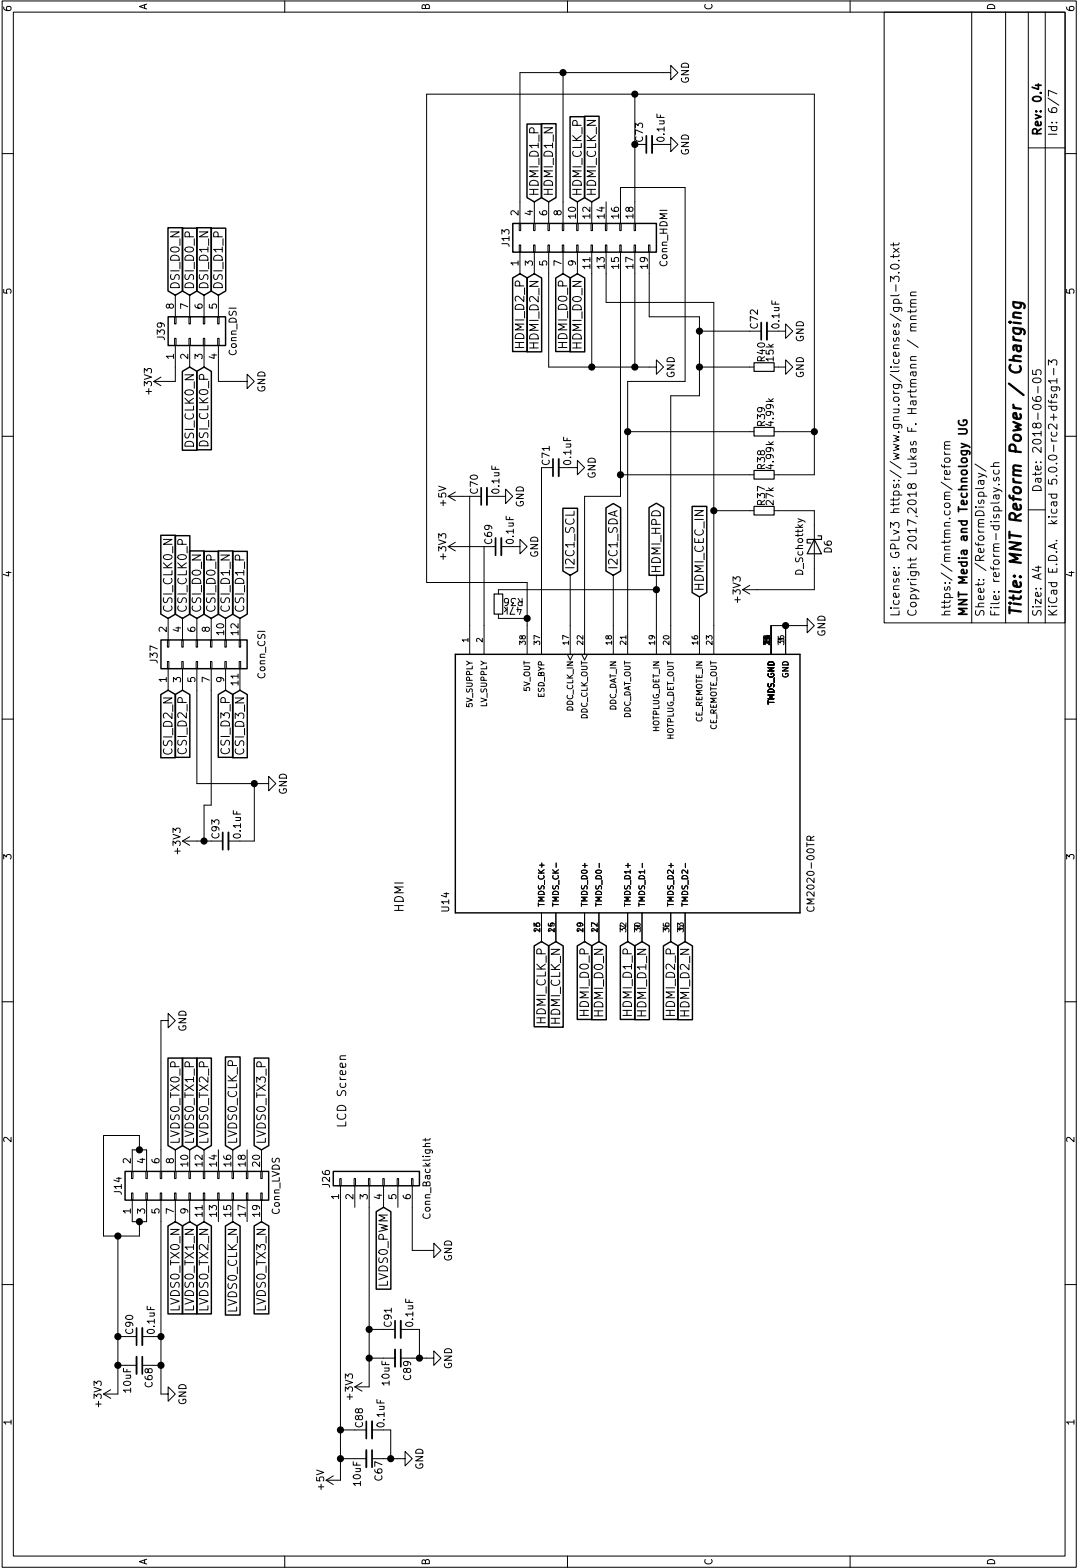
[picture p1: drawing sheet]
<svg xmlns="http://www.w3.org/2000/svg" width="190mm" height="277mm" viewBox="0 0 190 277" stroke-linecap="round" stroke-linejoin="round" font-family="sans-serif">
<g fill="none" stroke="#000" stroke-width=".18">
<path d="M.4 .2h190v277h-190zM2.4 2.1h186v273.1h-186zM50.4 .2v1.9M99.6 12.8v26.7M100.4 .2v1.9M112.3 16.7v22.8M118.6 12.8v1.3l1.3-1.3-1.3-1.2v1.2h-26.6v26.7M150.4 .2v1.9M156.4 2.1h32v108h-32zM171.9 2.1v108M177.9 2.1v108M181.9 2.1v108"/>
<path d="M184.9 2.1v108M185.4 17.3l1.9 1.3M186.9 16.6l-1.5-.6v1M.4 27.2h2M91.8 39.5h.3v1.3h-.3zM94.4 39.5h.2v1.3h-.2zM94.5 35.7v3.8M96.9 39.5h.3v1.3h-.3zM97.1 35.7v3.8M99.5 39.5h.2v1.3h-.2zM102 39.5h.3v1.3h-.3zM102.1 35.7v3.8"/>
<path d="M104.5 39.5h.3v1.3h-.3zM104.7 35.7v3.8M107.1 39.5h.2v1.3h-.2zM107.2 35.7v3.8M109.6 39.5h.3v1.3h-.3zM109.8 39.5v-6.3h11.4v34.3h-10.2v48.2M112.2 39.5h.2v1.3h-.2zM115.3 25.5h3.3v-1.2l1.3 1.2-1.3 1.3v-1.3M181.9 26.2h6.5M188.4 27.2h2M30.9 59.8h.2v1.3h-.2zM30.9 56h.2v1.3h-.2z"/>
<path d="M31 52.2v3.8M33.4 59.8h.3v1.3h-.3zM33.4 56h.3v1.3h-.3zM33.6 52.2v3.8M36 59.8h.2v1.3h-.2zM36 56h.2v1.3h-.2zM36.1 52.2v3.8M38.5 59.8h.3v1.3h-.3zM38.5 56h.3v1.3h-.3zM38.6 52.2v3.8M91.8 43.3h.3v1.3h-.3zM92 44.6v3.8"/>
<path d="M94.4 43.3h.2v1.3h-.2zM94.5 44.6v3.8M96.9 43.3h.3v1.3h-.3zM97.1 44.6v20.3h19v-1.3l1.3 1.3-1.3 1.3v-1.3M99.5 43.3h.2v1.3h-.2zM99.6 44.6v3.8M102 43.3h.3v1.3h-.3zM102.1 44.6v3.8M104.5 43.3h.3v1.3h-.3zM104.7 44.6v20.3M107.1 43.3h.2v1.3h-.2zM107.2 44.6v8.9h19.1v62.2"/>
<path d="M109.6 43.3h.3v1.3h-.3zM109.8 44.6v43.2h-6.4v27.9M112.2 43.3h.2v1.3h-.2zM112.3 44.6v20.3M114.7 43.3h.3v1.3h-.3zM114.8 44.6v11.4h8.9v14h-5.1v45.7M123.7 58.6h8.9M135.7 58.6h3.3v-1.3l1.2 1.3-1.2 1.2v-1.2M157.5 55.5l1.9 1.3M157.5 49.8v-.9l.6 .5 .1-.5h.7l.1 .2-.1 .7M157.6 46.9a1 1 0 0 1 1.4 .2 .8 .8 0 0 1-.6 .6 .8 .8 0 0 1-.8-.3zM158 54.4h1.4l.1 .2v.4"/>
<path d="M158 53.6h1.5M158 42.9v.6M158 45v.6M158 43.9l1 .7M158.1 54.4l-.1 .4 .3 .3 .6-.1 .1-.2v-.4M158.1 53.6l-.1-.4 .3-.3 .6 .1 .1 .2v.4M158.5 50.4v1.1M158.9 48.2h.1M158.9 46.1h.1M159 52.1l-.2 .2h-1.3M159 45l-.2 .4h-1.3M159 42.9l-.2 .4h-1.3"/>
<path d="M159 43.9l-1 .7M161.1 58.5h.9M161.1 56.5h.9M161.1 54.8v.6M161.1 54.3h.9M161.1 52.3h.9M162 57.8h-.7a.39 .39 0 0 0-.1 .7M162 57.2l-.9 .1v.3l.2 .2M162 55.9h-.9v.4l.1 .2M162 54.8l-.2 .3h-1.2M162 53.6h-.7a.39 .39 0 0 0-.1 .7M162 53h-.7a.34 .34 0 0 0-.3 .3 .34 .34 0 0 0 .3 .3"/>
<path d="M162 51.7h-.9v.4l.1 .2M.4 77.2h2M27.2 67.5l1.3 .7M28.5 66.7l-1.3 .8M31 61.1v6.4h-3.8M33.6 61.1v3.8M36.1 61.1v3.8M38.6 61.1v6.4h5.1v-1.3l1.3 1.3-1.3 1.2v-1.2M111 76.3h22.4M123.7 64.9h9.7M136.9 64.9h2.1v-1.3l1.2 1.3-1.2 1.3v-1.3M136.9 76.3h7.1"/>
<path d="M160.5 60.1l1.9 1.3M167.1 79.9v.3l.2 .1M167.1 79.4h.9M168 78.8h-.7a.39 .39 0 0 0-.1 .6M168 78.1h-.7a.34 .34 0 0 0-.3 .3 .34 .34 0 0 0 .3 .4M182.6 70.2a.62 .62 0 0 0 .7 .8l.7-.1 .1-.2-.1-.5-.5-.1-.2 .1-.1 .5 .3 .3M182.6 65.5v.7l.8 .1-.2-.2 .1-.6 .2-.1 .5 .1 .1 .2-.1 .6M182.7 67a1 1 0 0 1 1.4 .2 .82 .82 0 0 1-1.4 .3zM183.6 68.3v1.2M185.4 70.8l.3 .3h1.2M185.4 64.6v-1l.6 .5 .2-.4h.6l.1 .2-.1 .7M185.4 71.8h1.5"/>
<path d="M186 68.4h1.2l.2 .3v.4M186 70.8v.5M186 71.8v.5l.2 .3 .6-.1 .1-.2v-.5M186 69.8a.37 .37 0 0 0 .2 .5h.2l.1-.5 .2-.1 .2 .2v.4M186 68.4v.4l.2 .3 .7-.1v-.6M186.4 65.1v1.2M186.9 67.3h-1.5l.5 .5M186.9 66.9v.9M188.4 77.2h2M79.3 87.8h3.8v27.9M79.3 96.7h6.3v19M79.3 87.8l1.2 .7"/>
<path d="M79.3 96.7l1.2 .7M80.5 87l-1.2 .8M80.5 95.9l-1.2 .8M86.1 87.8h3.3v-1.3l1.3 1.3-1.3 1.2v-1.2M88.7 96.7h3.3v-1.3l1.2 1.3-1.2 1.2v-1.2M95.8 82.7v33M98.8 82.7h3.3v-1.3l1.3 1.3-1.3 1.3v-1.3M109.8 84h23.6M126.3 90.3h7.1M136.9 84h7.1v-67.3h-68.5v86.3h17.7v12.7M136.9 90.3h7.1v14h-12.7M141.1 91.7l1.2 .5 .1 .1"/>
<path d="M166.5 82.2l.1 .3h.2h1.2M167.1 84.3l.1 .4h.1M167.1 84.7h.9M167.1 82.2v.6M167.1 80.3h.9M167.2 81h.7l.1 .3-.1 .4h-.7l-.1-.2zM168 83.2v.5l-.2 .2-.7-.1v-.6h.3l.2 .7M172.5 82.1l1.9 1.2M173 83.7l1.4 .5 .1 .2M173.4 85l.1 .5a.29 .29 0 0 0 .3 .2 .29 .29 0 0 0 .2-.2v-.5M174 86.2l-.2 .2h-1.3M174 85l-.9 .1v.5"/>
<path d="M174 84l-1 .4M175.2 82.5h1.5M175.7 86.2l1.4 .6 .1 .2M175.8 84.5a.37 .37 0 0 0 .1 .6l.3-.1 .1-.5 .2-.1 .2 .2v.5M175.8 83.1l-.1 .5 .3 .2h.6l.1-.2v-.5M176.6 85.7h.1M176.7 81.8h-.8a.39 .39 0 0 0 0 .7M176.7 86.6l-1 .4M181.9 90.2h3M29.6 117h.3v1.3h-.3zM29.6 113.2h.3v1.2h-.3zM29.7 109.4v3.8"/>
<path d="M29.7 118.3v3.8M32.2 117h.2v1.3h-.2zM32.2 113.2h.2v1.2h-.2zM32.3 109.4v3.8M32.3 118.3v3.8M34.7 117h.2v1.3h-.2zM34.7 113.2h.2v1.2h-.2zM34.8 118.3v20.3h12.7v-1.3l1.3 1.3-1.3 1.2v-1.2M34.8 109.4v3.8M37.2 117h.3v1.3h-.3zM37.2 113.2h.3v1.2h-.3zM37.4 118.3v24.1h-1.3v6.3"/>
<path d="M37.4 109.4v3.8M39.8 117h.2v1.3h-.2zM39.8 113.2h.2v1.2h-.2zM39.9 109.4v3.8M39.9 118.3v3.8M42.3 117h.3v1.3h-.3zM42.3 113.2h.3v1.2h-.3zM42.4 109.4v3.8M42.4 118.3v3.8M88.2 108.6v.8h5M100.4 115.7l.5 1 .5-1M100.9 101.7v14"/>
<path d="M102.9 115.7l.5 1 .5-1M108.5 101.7v14M116.1 101.7v14M116.1 104.3h-27.9v.7M123.7 105.6v10.1M131.3 104.3l1.3 .7M132.6 103.5l-1.3 .8M137.6 114v-.6l.4 .3 .2-.3h.4l.1 .2-.1 .4M139 110.6v5.1M142.8 110.6v1.3l1.2-1.3-1.2-1.2v1.2h-6.4v5.1M183.2 100.3h.9M183.7 100.1v.9l-1.1-.3"/>
<path d="M.4 127.2h2M45 138.6v10.1h-4.6M188.4 127.2h2M32.3 148.7l1.3 .8M32.3 148.7h5.1M33.6 148l-1.3 .7M98.4 152.6v.8M106 152.7v.7M113.6 152.7v.7M121.2 152.7v.7M143.4 148.6l-.1-.6-.5-.1-.1 .2v.5h1.3M144 147.9l-.6 .4"/>
<path d="M.4 177.2h2M95.8 161.4v5.1M98.3 161.4v5.1M103.4 161.4v5.1M105.9 161.4v5.1M109.7 164.8v-.6l.4 .3 .2-.3h.3l.1 .2-.1 .4M111 161.4v5.1M112.2 164.8v-.6l.4 .3 .2-.3h.4l.1 .2-.1 .4M113.6 161.4v5.1M118.6 161.4v5.1M119.9 164.8v-.6l.3 .3 .2-.3h.4l.1 .2-.1 .4M121.2 161.4v5.1"/>
<path d="M142.8 160.4a.51 .51 0 0 0 0 .6 .51 .51 0 0 0 .7 .2 .46 .46 0 0 0 .4-.3 .46 .46 0 0 0 0-.5M188.4 177.2h2M29.7 180.5v1.3l1.3-1.3-1.3-1.3v1.3h-1.2v26.7M60.1 187.3h1.1M61.2 186.7l-1 .1-.1 .3 .2 .2M20.9 218.6v27.9h-2.6M23.3 211h.2v1.2h-.2zM23.3 207.2h.2v1.2h-.2zM23.4 207.2v-3.9h2.5v3.9M23.4 212.2v3.8h2.5v-3.8M24.7 203.3v-2.5h-6.4v17.8h6.4v-2.6M25.8 211h.3v1.2h-.3z"/>
<path d="M25.8 207.2h.3v1.2h-.3zM28.3 211h.3v1.2h-.3zM28.3 207.2h.3v1.2h-.3zM28.5 212.2v34.3h1.2v-1.2l1.3 1.2-1.3 1.3v-1.3M30.9 211h.2v1.2h-.2zM30.9 207.2h.2v1.2h-.2zM31 203.3v3.9M31 212.2v3.8M33.4 211h.3v1.2h-.3zM33.4 207.2h.3v1.2h-.3zM33.6 203.3v3.9M33.6 212.2v3.8"/>
<path d="M36 211h.2v1.2h-.2zM36 207.2h.2v1.2h-.2zM36.1 203.3v3.9M36.1 212.2v3.8M38.5 211h.3v1.2h-.3zM38.5 207.2h.3v1.2h-.3zM38.6 203.3v3.9M38.6 212.2v3.8M41 211h.3v1.2h-.3zM41 207.2h.3v1.2h-.3zM41.2 203.3v3.9M41.2 212.2v3.8"/>
<path d="M43.6 211h.2v1.2h-.2zM43.6 207.2h.2v1.2h-.2zM43.7 203.3v3.9M43.7 212.2v3.8M46.1 211h.3v1.2h-.3zM46.1 207.2h.3v1.2h-.3zM46.3 203.3v3.9M46.3 212.2v3.8M60.1 208.4h.2v1.3h-.2zM60.2 209.7v52.1h-2.5M62.6 208.4h.3v1.3h-.3zM62.8 209.7v3.8"/>
<path d="M65.2 208.4h.2v1.3h-.2zM65.3 209.7v35.6h-2.5M67.7 208.4h.3v1.3h-.3zM67.8 209.7v3.8M70.3 208.4h.2v1.3h-.2zM70.4 209.7v3.8M72.8 208.4h.2v1.3h-.2zM72.9 209.7v11.4h3.8v-1.2l1.3 1.2-1.3 1.3v-1.3M75.2 201.3v.5M76.1 201.3l-.2 .3h-1.1M.4 227.2h2M20.9 236.4h1.2"/>
<path d="M25.2 236.4h3.3M65.3 235.1h2.5M70.9 235.1h3.3v5.1M188.4 227.2h2M18.3 246.5l1.3 .8M19.6 245.8l-1.3 .7M20.9 241.4h3.3M25.2 241.4h3.3M60.2 258h4.6M60.2 252.9h2.6M62.8 245.3l1.2 .7M64 244.5l-1.2 .8"/>
<path d="M65.3 240.2h4.6M65.8 258h5.9v-1.3l1.2 1.3-1.2 1.2v-1.2M65.8 252.9h3.3v5.1M70.9 240.2h5.8v-1.3l1.3 1.3-1.3 1.2v-1.2M50.4 275.2v2M57.7 261.8l1.3 .7M59 261l-1.3 .8M100.4 275.2v2M150.4 275.2v2"/>
</g>
<g fill="none" stroke="#000" stroke-width=".3">
<path d="M183.2 15.1h.9M183.7 14.8v1l-1.1-.4M114.3 24v3.1M134.6 57v3.1M169.5 75.9h1.3l.2 .2v.3l-.2 .3h-1.3M169.6 74.4a.73 .73 0 0 0 .5 .9 .73 .73 0 0 0 .9-.6l-.1-.4h-.5v.3M85.1 86.2v3.1M87.7 95.1v3.1M97.8 81.2v3M39.4 147.2v3.1M24.2 234.8v3.1M25.2 239.9v3.1"/>
<path d="M69.9 233.6v3M70.9 238.6v3.1M64.8 251.3v3.1M65.8 256.4v3.1"/>
</g>
<path d="M178.6 57h.2l-.1-.1-.1 .1h.2M179.2 59.5a.54 .54 0 0 0 .4 .6M179.2 58l1.7 .2a.62 .62 0 0 1 .2 .9M179.2 53.4l1.7 .2a.6 .6 0 0 1 .2 .9M179.2 57l1.4 .2M179.2 56.1l1.4 .1M179.3 58a.68 .68 0 0 0 .3 1h.8l.2-.3-.1-.5M179.3 53.4a.68 .68 0 0 0 .3 1h.8l.2-.3-.1-.5M180.6 55.4l-1.3-.1a.6 .6 0 0 0 .1 .8M179.2 60.1l1.4 .2" fill="none" stroke="#000" stroke-width=".41"/>
<g fill="none" stroke="#000" stroke-width=".25">
<path d="M90.7 39.5h25.4v5.1h-25.4zM93.2 21.9h2.6v13l-1.3 .8-1.3-.8zM95.8 21.9h2.5v13l-1.2 .8-1.3-.8zM100.8 20.6h2.6v14.3l-1.3 .8-1.3-.8zM103.4 20.6h2.6v14.3l-1.3 .8-1.3-.8zM29.7 40.3h2.6v11.1l-1.3 .8-1.3-.8zM29.7 56h10.2v5.1h-10.2zM32.3 40.3h2.5v11.1l-1.2 .8-1.3-.8zM34.8 40.3h2.6v11.1l-1.3 .8-1.3-.8zM37.3 40.3h2.6v11.1l-1.3 .8-1.3-.8zM90.7 49.2l1.3-.8 1.3 .8v13h-2.6zM93.2 49.2l1.3-.8 1.3 .8v13h-2.6z"/>
<path d="M98.3 49.2l1.3-.8 1.3 .8v13h-2.6zM100.8 49.2l1.3-.8 1.3 .8v13h-2.6zM32.3 65.7l1.3-.8 1.2 .8v13.9h-2.5zM34.8 65.7l1.3-.8 1.3 .8v13.8h-2.6zM28.4 94.7h2.6v13.9l-1.3 .8-1.3-.8zM31 94.7h2.6v13.9l-1.3 .8-1.3-.8zM33.5 97.4h2.6v11.2l-1.3 .8-1.3-.8zM36.1 97.5h2.6v11.1l-1.3 .8-1.3-.8zM38.6 97.4h2.6v11.2l-1.3 .8-1.3-.8zM41.1 97.5h2.6v11.1l-1.3 .8-1.3-.8zM99.6 89.9h2.6v11.1l-1.3 .7-1.3-.7zM107.2 89.8l1.3-.8 1.3 .8v11.2l-1.3 .7-1.3-.7z"/>
<path d="M114.8 89.8l1.3-.8 1.3 .8v11.9h-2.6zM122.4 89.5h2.6v15.3l-1.3 .8-1.3-.8zM28.5 113.2h15.2v5.1h-15.2zM80.5 115.7h61v45.7h-61zM28.4 122.8l1.3-.7 1.3 .7v11.2h-2.6zM31 122.8l1.3-.7 1.3 .7v11.1h-2.6zM38.6 122.8l1.3-.7 1.3 .7v11.1h-2.6zM41.1 122.8l1.3-.7 1.3 .7v11.2h-2.6zM94.5 167.3l1.3-.8 1.3 .8v14.3h-2.6zM97 167.3l1.3-.8 1.3 .8v14.3h-2.6zM102.1 167.3l1.3-.8 1.3 .8v13h-2.6zM104.6 167.3l1.3-.8 1.3 .8v13h-2.6z"/>
<path d="M109.7 167.3l1.3-.8 1.3 .8v13h-2.6zM112.3 167.3l1.3-.8 1.3 .8v13h-2.6zM117.3 167.3l1.3-.8 1.3 .8v13h-2.6zM119.9 167.3l1.3-.8 1.3 .8v13h-2.6zM29.7 187.1h2.6v15.5l-1.3 .7-1.3-.7zM32.3 187.1h2.5v15.5l-1.2 .7-1.3-.7zM34.8 187.1h2.6v15.5l-1.3 .7-1.3-.7zM39.9 186.9h2.6v15.7l-1.3 .7-1.3-.7zM45 187.1h2.5v15.5l-1.2 .7-1.3-.7zM22.1 207.2h25.4v5h-25.4zM29.7 216.8l1.3-.8 1.3 .8v15.5h-2.6zM32.3 216.8l1.3-.8 1.2 .8v15.5h-2.5z"/>
<path d="M34.8 216.8l1.3-.8 1.3 .8v15.5h-2.6zM39.9 216.8l1.3-.8 1.3 .8v15.8h-2.6zM45 216.8l1.3-.8 1.2 .8v15.5h-2.5zM59 207.2h15.2v2.5h-15.2zM66.5 214.3l1.3-.8 1.3 .8v13.7h-2.6z"/>
</g>
<path d="M115.3 24v3.1M135.7 57v3.1M86.1 86.2v3.1M88.7 95.1v3.1M98.8 81.2v3M40.4 147.2v3.1M24.2 239.9v3.1M25.2 234.8v3.1M69.9 238.6v3.1M70.9 233.6v3M64.8 256.4v3.1M65.8 251.3v3.1" fill="none" stroke="#000" stroke-width=".33"/>
<g fill="#000" stroke="#000" stroke-width=".25">
<circle cx="99.6" cy="12.8" r=".51"/>
<circle cx="112.3" cy="16.7" r=".51"/>
<circle cx="112.3" cy="25.5" r=".51"/>
<circle cx="123.7" cy="58.6" r=".51"/>
<circle cx="104.7" cy="64.9" r=".51"/>
<circle cx="111" cy="76.3" r=".51"/>
<circle cx="112.3" cy="64.9" r=".51"/>
<circle cx="123.7" cy="64.9" r=".51"/>
<circle cx="144" cy="76.3" r=".51"/>
<circle cx="109.8" cy="84" r=".51"/>
<circle cx="126.3" cy="90.3" r=".51"/>
<circle cx="93.2" cy="109.4" r=".51"/>
<circle cx="116.1" cy="104.3" r=".51"/>
<circle cx="139" cy="110.6" r=".51"/>
<circle cx="45" cy="138.6" r=".51"/>
<circle cx="36.1" cy="148.7" r=".51"/>
<circle cx="20.9" cy="218.6" r=".51"/>
<circle cx="24.7" cy="203.3" r=".51"/>
<circle cx="24.7" cy="216" r=".51"/>
<circle cx="20.9" cy="236.4" r=".51"/>
<circle cx="28.5" cy="236.4" r=".51"/>
<circle cx="65.3" cy="235.1" r=".51"/>
<circle cx="20.9" cy="241.4" r=".51"/>
<circle cx="28.5" cy="241.4" r=".51"/>
<circle cx="60.2" cy="252.9" r=".51"/>
<circle cx="60.2" cy="258" r=".51"/>
<circle cx="65.3" cy="240.2" r=".51"/>
<circle cx="69.1" cy="258" r=".51"/>
<circle cx="74.2" cy="240.2" r=".51"/>
</g>
<path d="M133.4 64.1h3.5v1.6h-3.5zM133.4 75.6h3.5v1.5h-3.5zM133.4 83.2h3.5v1.5h-3.5zM133.4 89.5h3.5v1.6h-3.5zM144 95.4l1.3 2.5h-2.5zM144.7 94.8h.6v.6h-2.5v.6h.6M87.4 105h1.5v3.6h-1.5z" fill="none" stroke="#000" stroke-width=".2"/>
<text font-size="2.8" x="180.7" y="109.2" transform="rotate(-90 180.7 109.2)">Title: MNT Reform Power / Charging</text>
<g font-size="2.1">
<text x="184.2" y="24.2" transform="rotate(-90 184.2 24.2)">Rev: 0.4</text>
<text x="187" y="24.2" transform="rotate(-90 187 24.2)">Id: 6/7</text>
<text x="95.3" y="34.8" transform="rotate(-90 95.3 34.8)">HDMI_D1_P</text>
<text x="97.8" y="34.8" transform="rotate(-90 97.8 34.8)">HDMI_D1_N</text>
<text x="102.9" y="34.8" transform="rotate(-90 102.9 34.8)">HDMI_CLK_P</text>
<text x="105.4" y="34.8" transform="rotate(-90 105.4 34.8)">HDMI_CLK_N</text>
<text x="31.8" y="51.3" transform="rotate(-90 31.8 51.3)">DSI_D0_N</text>
<text x="34.3" y="51.3" transform="rotate(-90 34.3 51.3)">DSI_D0_P</text>
<text x="36.9" y="51.3" transform="rotate(-90 36.9 51.3)">DSI_D1_N</text>
<text x="39.4" y="51.3" transform="rotate(-90 39.4 51.3)">DSI_D1_P</text>
<text x="92.7" y="61.2" transform="rotate(-90 92.7 61.2)">HDMI_D2_P</text>
<text x="95.3" y="61.4" transform="rotate(-90 95.3 61.4)">HDMI_D2_N</text>
<text x="100.4" y="61.2" transform="rotate(-90 100.4 61.2)">HDMI_D0_P</text>
<text x="102.9" y="61.4" transform="rotate(-90 102.9 61.4)">HDMI_D0_N</text>
<text x="34.3" y="78.8" transform="rotate(-90 34.3 78.8)">DSI_CLK0_N</text>
<text x="36.9" y="78.7" transform="rotate(-90 36.9 78.7)">DSI_CLK0_P</text>
<text x="184.2" y="87.2" transform="rotate(-90 184.2 87.2)">Date: 2018-06-05</text>
<text x="101.6" y="100.8" transform="rotate(-90 101.6 100.8)">I2C1_SCL</text>
<text x="109.2" y="100.8" transform="rotate(-90 109.2 100.8)">I2C1_SDA</text>
<text x="116.9" y="101.5" transform="rotate(-90 116.9 101.5)">HDMI_HPD</text>
<text x="124.5" y="104.6" transform="rotate(-90 124.5 104.6)">HDMI_CEC_IN</text>
<text x="30.5" y="108.4" transform="rotate(-90 30.5 108.4)">CSI_CLK0_N</text>
<text x="33" y="108.4" transform="rotate(-90 33 108.4)">CSI_CLK0_P</text>
<text x="35.6" y="108.4" transform="rotate(-90 35.6 108.4)">CSI_D0_N</text>
<text x="38.1" y="108.4" transform="rotate(-90 38.1 108.4)">CSI_D0_P</text>
<text x="40.7" y="108.4" transform="rotate(-90 40.7 108.4)">CSI_D1_N</text>
<text x="43.2" y="108.4" transform="rotate(-90 43.2 108.4)">CSI_D1_P</text>
<text x="159.1" y="109.2" transform="rotate(-90 159.1 109.2)">License: GPLv3 https://www.gnu.org/licenses/gpl-3.0.txt</text>
<text x="162.1" y="109.2" transform="rotate(-90 162.1 109.2)">Copyright 2017,2018 Lukas F. Hartmann / mntmn</text>
<text x="168.1" y="109.2" transform="rotate(-90 168.1 109.2)">https://mntmn.com/reform</text>
<text x="171.1" y="109.2" transform="rotate(-90 171.1 109.2)">MNT Media and Technology UG</text>
<text x="174.1" y="109.2" transform="rotate(-90 174.1 109.2)">Sheet: /ReformDisplay/</text>
<text x="176.8" y="109.2" transform="rotate(-90 176.8 109.2)">File: reform-display.sch</text>
<text x="184.2" y="109.2" transform="rotate(-90 184.2 109.2)">Size: A4</text>
<text x="187" y="109.2" transform="rotate(-90 187 109.2)">KiCad E.D.A. kicad 5.0.0-rc2+dfsg1-3</text>
<text x="30.5" y="133.1" transform="rotate(-90 30.5 133.1)">CSI_D2_N</text>
<text x="33" y="133" transform="rotate(-90 33 133)">CSI_D2_P</text>
<text x="40.7" y="133" transform="rotate(-90 40.7 133)">CSI_D3_P</text>
<text x="43.2" y="133.1" transform="rotate(-90 43.2 133.1)">CSI_D3_N</text>
<text x="71.4" y="161.4" transform="rotate(-90 71.4 161.4)">HDMI</text>
<text x="104.2" y="179.3" transform="rotate(-90 104.2 179.3)">HDMI_D0_P</text>
<text x="106.7" y="179.5" transform="rotate(-90 106.7 179.5)">HDMI_D0_N</text>
<text x="111.8" y="179.3" transform="rotate(-90 111.8 179.3)">HDMI_D1_P</text>
<text x="114.3" y="179.5" transform="rotate(-90 114.3 179.5)">HDMI_D1_N</text>
<text x="119.4" y="179.3" transform="rotate(-90 119.4 179.3)">HDMI_D2_P</text>
<text x="121.9" y="179.5" transform="rotate(-90 121.9 179.5)">HDMI_D2_N</text>
<text x="96.5" y="181" transform="rotate(-90 96.5 181)">HDMI_CLK_P</text>
<text x="99.1" y="181.1" transform="rotate(-90 99.1 181.1)">HDMI_CLK_N</text>
<text x="31.8" y="202.4" transform="rotate(-90 31.8 202.4)">LVDS0_TX0_P</text>
<text x="34.3" y="202.4" transform="rotate(-90 34.3 202.4)">LVDS0_TX1_P</text>
<text x="36.9" y="202.4" transform="rotate(-90 36.9 202.4)">LVDS0_TX2_P</text>
<text x="41.9" y="202.4" transform="rotate(-90 41.9 202.4)">LVDS0_CLK_P</text>
<text x="47" y="202.4" transform="rotate(-90 47 202.4)">LVDS0_TX3_P</text>
<text x="61.2" y="199.5" transform="rotate(-90 61.2 199.5)">LCD Screen</text>
<text x="68.6" y="227.6" transform="rotate(-90 68.6 227.6)">LVDS0_PWM</text>
<text x="31.8" y="231.6" transform="rotate(-90 31.8 231.6)">LVDS0_TX0_N</text>
<text x="34.3" y="231.6" transform="rotate(-90 34.3 231.6)">LVDS0_TX1_N</text>
<text x="36.9" y="231.6" transform="rotate(-90 36.9 231.6)">LVDS0_TX2_N</text>
<text x="41.9" y="232" transform="rotate(-90 41.9 232)">LVDS0_CLK_N</text>
<text x="47" y="231.6" transform="rotate(-90 47 231.6)">LVDS0_TX3_N</text>
</g>
<g font-size="1.8">
<text x="2" y="2.2" transform="rotate(-90 2 2.2)">6</text>
<text x="26" y="1.8" transform="rotate(-90 26 1.8)">A</text>
<text x="76" y="1.8" transform="rotate(-90 76 1.8)">B</text>
<text x="126" y="1.8" transform="rotate(-90 126 1.8)">C</text>
<text x="176" y="1.8" transform="rotate(-90 176 1.8)">D</text>
<text x="190" y="2.2" transform="rotate(-90 190 2.2)">6</text>
<text x="121.9" y="14.8" transform="rotate(-90 121.9 14.8)">GND</text>
<text x="113.7" y="25" transform="rotate(-90 113.7 25)">C73</text>
<text x="117.5" y="24.9" transform="rotate(-90 117.5 24.9)">0.1uF</text>
<text x="121.9" y="27.5" transform="rotate(-90 121.9 27.5)">GND</text>
<text x="91.7" y="38.1" transform="rotate(-90 91.7 38.1)">2</text>
<text x="94.3" y="38.1" transform="rotate(-90 94.3 38.1)">4</text>
<text x="96.8" y="38.1" transform="rotate(-90 96.8 38.1)">6</text>
<text x="99.3" y="38.1" transform="rotate(-90 99.3 38.1)">8</text>
<text x="101.9" y="38.6" transform="rotate(-90 101.9 38.6)">10</text>
<text x="104.4" y="38.6" transform="rotate(-90 104.4 38.6)">12</text>
<text x="107" y="38.6" transform="rotate(-90 107 38.6)">14</text>
<text x="109.5" y="38.6" transform="rotate(-90 109.5 38.6)">16</text>
<text x="112" y="38.6" transform="rotate(-90 112 38.6)">18</text>
<text x="90.1" y="43.5" transform="rotate(-90 90.1 43.5)">J13</text>
<text x="91.7" y="47" transform="rotate(-90 91.7 47)">1</text>
<text x="94.3" y="47" transform="rotate(-90 94.3 47)">3</text>
<text x="96.8" y="47" transform="rotate(-90 96.8 47)">5</text>
<text x="99.3" y="47" transform="rotate(-90 99.3 47)">7</text>
<text x="101.9" y="47" transform="rotate(-90 101.9 47)">9</text>
<text x="104.4" y="47.5" transform="rotate(-90 104.4 47.5)">11</text>
<text x="107" y="47.5" transform="rotate(-90 107 47.5)">13</text>
<text x="109.5" y="47.5" transform="rotate(-90 109.5 47.5)">15</text>
<text x="112" y="47.5" transform="rotate(-90 112 47.5)">17</text>
<text x="114.6" y="47.5" transform="rotate(-90 114.6 47.5)">19</text>
<text x="118.1" y="47.1" transform="rotate(-90 118.1 47.1)">Conn_HDMI</text>
<text x="2" y="52.2" transform="rotate(-90 2 52.2)">5</text>
<text x="190" y="52.2" transform="rotate(-90 190 52.2)">5</text>
<text x="30.8" y="54.6" transform="rotate(-90 30.8 54.6)">8</text>
<text x="33.3" y="54.6" transform="rotate(-90 33.3 54.6)">7</text>
<text x="35.8" y="54.6" transform="rotate(-90 35.8 54.6)">6</text>
<text x="38.4" y="54.6" transform="rotate(-90 38.4 54.6)">5</text>
<text x="134.1" y="58" transform="rotate(-90 134.1 58)">C72</text>
<text x="137.9" y="57.9" transform="rotate(-90 137.9 57.9)">0.1uF</text>
<text x="29.2" y="60" transform="rotate(-90 29.2 60)">J39</text>
<text x="30.8" y="63.5" transform="rotate(-90 30.8 63.5)">1</text>
<text x="33.3" y="63.5" transform="rotate(-90 33.3 63.5)">2</text>
<text x="35.8" y="63.5" transform="rotate(-90 35.8 63.5)">3</text>
<text x="38.4" y="63.5" transform="rotate(-90 38.4 63.5)">4</text>
<text x="41.9" y="62.8" transform="rotate(-90 41.9 62.8)">Conn_DSI</text>
<text x="135.3" y="63.9" transform="rotate(-90 135.3 63.9)">R40</text>
<text x="136.9" y="63.8" transform="rotate(-90 136.9 63.8)">15k</text>
<text x="142.2" y="60.5" transform="rotate(-90 142.2 60.5)">GND</text>
<text x="26.9" y="69.5" transform="rotate(-90 26.9 69.5)">+3V3</text>
<text x="46.9" y="69.4" transform="rotate(-90 46.9 69.4)">GND</text>
<text x="119.3" y="66.9" transform="rotate(-90 119.3 66.9)">GND</text>
<text x="142.2" y="66.9" transform="rotate(-90 142.2 66.9)">GND</text>
<text x="135.3" y="75.3" transform="rotate(-90 135.3 75.3)">R39</text>
<text x="136.9" y="75.1" transform="rotate(-90 136.9 75.1)">4.99k</text>
<text x="97.2" y="82.2" transform="rotate(-90 97.2 82.2)">C71</text>
<text x="101" y="82.1" transform="rotate(-90 101 82.1)">0.1uF</text>
<text x="135.3" y="82.9" transform="rotate(-90 135.3 82.9)">R38</text>
<text x="136.9" y="82.7" transform="rotate(-90 136.9 82.7)">4.99k</text>
<text x="78.9" y="89.4" transform="rotate(-90 78.9 89.4)">+5V</text>
<text x="84.5" y="87.2" transform="rotate(-90 84.5 87.2)">C70</text>
<text x="88.3" y="87.1" transform="rotate(-90 88.3 87.1)">0.1uF</text>
<text x="92.7" y="89.7" transform="rotate(-90 92.7 89.7)">GND</text>
<text x="105.4" y="84.6" transform="rotate(-90 105.4 84.6)">GND</text>
<text x="135.3" y="89.3" transform="rotate(-90 135.3 89.3)">R37</text>
<text x="136.9" y="89.2" transform="rotate(-90 136.9 89.2)">27k</text>
<text x="78.9" y="98.7" transform="rotate(-90 78.9 98.7)">+3V3</text>
<text x="87.1" y="96.1" transform="rotate(-90 87.1 96.1)">C69</text>
<text x="90.9" y="96" transform="rotate(-90 90.9 96)">0.1uF</text>
<text x="95.2" y="98.6" transform="rotate(-90 95.2 98.6)">GND</text>
<text x="142.1" y="101.5" transform="rotate(-90 142.1 101.5)">D_Schottky</text>
<text x="147.1" y="97.8" transform="rotate(-90 147.1 97.8)">D6</text>
<text x="2" y="102.2" transform="rotate(-90 2 102.2)">4</text>
<text x="92.2" y="107.3" transform="rotate(-180 92.2 107.3)">47k</text>
<text x="92.5" y="105.8" transform="rotate(-180 92.5 105.8)">R36</text>
<text x="131" y="106.4" transform="rotate(-90 131 106.4)">+3V3</text>
<text x="190" y="102.2" transform="rotate(-90 190 102.2)">4</text>
<text x="29.5" y="111.7" transform="rotate(-90 29.5 111.7)">2</text>
<text x="32" y="111.7" transform="rotate(-90 32 111.7)">4</text>
<text x="34.6" y="111.7" transform="rotate(-90 34.6 111.7)">6</text>
<text x="37.1" y="111.7" transform="rotate(-90 37.1 111.7)">8</text>
<text x="39.6" y="112.2" transform="rotate(-90 39.6 112.2)">10</text>
<text x="42.2" y="112.2" transform="rotate(-90 42.2 112.2)">12</text>
<text x="146" y="112.6" transform="rotate(-90 146 112.6)">GND</text>
<text x="27.9" y="117.2" transform="rotate(-90 27.9 117.2)">J37</text>
<text x="46.9" y="119.9" transform="rotate(-90 46.9 119.9)">Conn_CSI</text>
<text x="29.5" y="120.6" transform="rotate(-90 29.5 120.6)">1</text>
<text x="32" y="120.6" transform="rotate(-90 32 120.6)">3</text>
<text x="34.6" y="120.6" transform="rotate(-90 34.6 120.6)">5</text>
<text x="37.1" y="120.6" transform="rotate(-90 37.1 120.6)">7</text>
<text x="39.6" y="120.6" transform="rotate(-90 39.6 120.6)">9</text>
<text x="42.2" y="121.1" transform="rotate(-90 42.2 121.1)">11</text>
<text x="50.7" y="140.5" transform="rotate(-90 50.7 140.5)">GND</text>
<text x="38.8" y="148.2" transform="rotate(-90 38.8 148.2)">C93</text>
<text x="42.6" y="148.1" transform="rotate(-90 42.6 148.1)">0.1uF</text>
<text x="2" y="152.2" transform="rotate(-90 2 152.2)">3</text>
<text x="32" y="150.8" transform="rotate(-90 32 150.8)">+3V3</text>
<text x="190" y="152.2" transform="rotate(-90 190 152.2)">3</text>
<text x="79.4" y="161.2" transform="rotate(-90 79.4 161.2)">U14</text>
<text x="144.1" y="160.3" transform="rotate(-90 144.1 160.3)">CM2020-00TR</text>
<text x="33" y="182.4" transform="rotate(-90 33 182.4)">GND</text>
<text x="2" y="202.2" transform="rotate(-90 2 202.2)">2</text>
<text x="190" y="202.2" transform="rotate(-90 190 202.2)">2</text>
<text x="23.1" y="205.7" transform="rotate(-90 23.1 205.7)">2</text>
<text x="25.7" y="205.7" transform="rotate(-90 25.7 205.7)">4</text>
<text x="28.2" y="205.7" transform="rotate(-90 28.2 205.7)">6</text>
<text x="30.8" y="205.7" transform="rotate(-90 30.8 205.7)">8</text>
<text x="33.3" y="206.2" transform="rotate(-90 33.3 206.2)">10</text>
<text x="35.8" y="206.2" transform="rotate(-90 35.8 206.2)">12</text>
<text x="38.4" y="206.2" transform="rotate(-90 38.4 206.2)">14</text>
<text x="40.9" y="206.2" transform="rotate(-90 40.9 206.2)">16</text>
<text x="43.5" y="206.2" transform="rotate(-90 43.5 206.2)">18</text>
<text x="46" y="206.2" transform="rotate(-90 46 206.2)">20</text>
<text x="58.4" y="209.9" transform="rotate(-90 58.4 209.9)">J26</text>
<text x="21.5" y="211.2" transform="rotate(-90 21.5 211.2)">J14</text>
<text x="23.1" y="214.6" transform="rotate(-90 23.1 214.6)">1</text>
<text x="25.7" y="214.6" transform="rotate(-90 25.7 214.6)">3</text>
<text x="28.2" y="214.6" transform="rotate(-90 28.2 214.6)">5</text>
<text x="30.8" y="214.6" transform="rotate(-90 30.8 214.6)">7</text>
<text x="33.3" y="214.6" transform="rotate(-90 33.3 214.6)">9</text>
<text x="35.8" y="215.1" transform="rotate(-90 35.8 215.1)">11</text>
<text x="38.4" y="215.1" transform="rotate(-90 38.4 215.1)">13</text>
<text x="40.9" y="215.1" transform="rotate(-90 40.9 215.1)">15</text>
<text x="43.5" y="215.1" transform="rotate(-90 43.5 215.1)">17</text>
<text x="46" y="215.1" transform="rotate(-90 46 215.1)">19</text>
<text x="49.5" y="214.8" transform="rotate(-90 49.5 214.8)">Conn_LVDS</text>
<text x="60" y="212.1" transform="rotate(-90 60 212.1)">1</text>
<text x="62.5" y="212.1" transform="rotate(-90 62.5 212.1)">2</text>
<text x="65" y="212.1" transform="rotate(-90 65 212.1)">3</text>
<text x="67.6" y="212.1" transform="rotate(-90 67.6 212.1)">4</text>
<text x="70.1" y="212.1" transform="rotate(-90 70.1 212.1)">5</text>
<text x="72.7" y="212.1" transform="rotate(-90 72.7 212.1)">6</text>
<text x="76.1" y="215.2" transform="rotate(-90 76.1 215.2)">Conn_Backlight</text>
<text x="80" y="223.1" transform="rotate(-90 80 223.1)">GND</text>
<text x="23.6" y="235.8" transform="rotate(-90 23.6 235.8)">C90</text>
<text x="27.4" y="235.7" transform="rotate(-90 27.4 235.7)">0.1uF</text>
<text x="69.3" y="234.6" transform="rotate(-90 69.3 234.6)">C91</text>
<text x="73.1" y="234.5" transform="rotate(-90 73.1 234.5)">0.1uF</text>
<text x="27" y="245.3" transform="rotate(-90 27 245.3)">C68</text>
<text x="68.9" y="244.9" transform="rotate(-90 68.9 244.9)">10uF</text>
<text x="72.7" y="244" transform="rotate(-90 72.7 244)">C89</text>
<text x="80" y="242.1" transform="rotate(-90 80 242.1)">GND</text>
<text x="18" y="248.6" transform="rotate(-90 18 248.6)">+3V3</text>
<text x="23.2" y="246.2" transform="rotate(-90 23.2 246.2)">10uF</text>
<text x="33" y="248.5" transform="rotate(-90 33 248.5)">GND</text>
<text x="62.4" y="247.3" transform="rotate(-90 62.4 247.3)">+3V3</text>
<text x="2" y="252.2" transform="rotate(-90 2 252.2)">1</text>
<text x="64.2" y="252.3" transform="rotate(-90 64.2 252.3)">C88</text>
<text x="68" y="252.2" transform="rotate(-90 68 252.2)">0.1uF</text>
<text x="190" y="252.2" transform="rotate(-90 190 252.2)">1</text>
<text x="57.4" y="263.4" transform="rotate(-90 57.4 263.4)">+5V</text>
<text x="63.8" y="262.7" transform="rotate(-90 63.8 262.7)">10uF</text>
<text x="67.6" y="261.8" transform="rotate(-90 67.6 261.8)">C67</text>
<text x="74.9" y="259.9" transform="rotate(-90 74.9 259.9)">GND</text>
<text x="26" y="276.8" transform="rotate(-90 26 276.8)">A</text>
<text x="76" y="276.8" transform="rotate(-90 76 276.8)">B</text>
<text x="126" y="276.8" transform="rotate(-90 126 276.8)">C</text>
<text x="176" y="276.8" transform="rotate(-90 176 276.8)">D</text>
</g>
<g font-size="1.4">
<text x="82.8" y="113.6" transform="rotate(-90 82.8 113.6)">1</text>
<text x="85.4" y="113.6" transform="rotate(-90 85.4 113.6)">2</text>
<text x="93" y="114" transform="rotate(-90 93 114)">38</text>
<text x="95.5" y="114" transform="rotate(-90 95.5 114)">37</text>
<text x="100.6" y="114" transform="rotate(-90 100.6 114)">17</text>
<text x="103.1" y="114" transform="rotate(-90 103.1 114)">22</text>
<text x="108.2" y="114" transform="rotate(-90 108.2 114)">18</text>
<text x="110.8" y="114" transform="rotate(-90 110.8 114)">21</text>
<text x="115.8" y="114" transform="rotate(-90 115.8 114)">19</text>
<text x="118.4" y="114" transform="rotate(-90 118.4 114)">20</text>
<text x="123.5" y="114" transform="rotate(-90 123.5 114)">16</text>
<text x="126" y="114" transform="rotate(-90 126 114)">23</text>
<text x="136.2" y="114" transform="rotate(-90 136.2 114)">11</text>
<text x="136.2" y="113.6" transform="rotate(-90 136.2 113.6)">5</text>
<text x="138.7" y="113.6" transform="rotate(-90 138.7 113.6)">3</text>
<text x="139.5" y="119.9" transform="rotate(-90 139.5 119.9)">GND</text>
<text x="83.6" y="124.9" transform="rotate(-90 83.6 124.9)">5V_SUPPLY</text>
<text x="86.1" y="125" transform="rotate(-90 86.1 125)">LV_SUPPLY</text>
<text x="93.7" y="122.2" transform="rotate(-90 93.7 122.2)">5V_OUT</text>
<text x="96.3" y="123.3" transform="rotate(-90 96.3 123.3)">ESD_BYP</text>
<text x="101.4" y="125.7" transform="rotate(-90 101.4 125.7)">DDC_CLK_IN</text>
<text x="109" y="125.7" transform="rotate(-90 109 125.7)">DDC_DAT_IN</text>
<text x="136.9" y="124.7" transform="rotate(-90 136.9 124.7)">TMDS_GND</text>
<text x="103.9" y="127.3" transform="rotate(-90 103.9 127.3)">DDC_CLK_OUT</text>
<text x="111.5" y="127.3" transform="rotate(-90 111.5 127.3)">DDC_DAT_OUT</text>
<text x="116.6" y="129.5" transform="rotate(-90 116.6 129.5)">HOTPLUG_DET_IN</text>
<text x="119.1" y="131" transform="rotate(-90 119.1 131)">HOTPLUG_DET_OUT</text>
<text x="124.2" y="127.7" transform="rotate(-90 124.2 127.7)">CE_REMOTE_IN</text>
<text x="126.8" y="129.3" transform="rotate(-90 126.8 129.3)">CE_REMOTE_OUT</text>
<text x="96.3" y="160.4" transform="rotate(-90 96.3 160.4)">TMDS_CK+</text>
<text x="98.8" y="160.4" transform="rotate(-90 98.8 160.4)">TMDS_CK-</text>
<text x="103.9" y="160.4" transform="rotate(-90 103.9 160.4)">TMDS_D0+</text>
<text x="106.4" y="160.4" transform="rotate(-90 106.4 160.4)">TMDS_D0-</text>
<text x="111.5" y="160.4" transform="rotate(-90 111.5 160.4)">TMDS_D1+</text>
<text x="114.1" y="160.4" transform="rotate(-90 114.1 160.4)">TMDS_D1-</text>
<text x="119.1" y="160.4" transform="rotate(-90 119.1 160.4)">TMDS_D2+</text>
<text x="121.7" y="160.4" transform="rotate(-90 121.7 160.4)">TMDS_D2-</text>
<text x="95.5" y="164.8" transform="rotate(-90 95.5 164.8)">13</text>
<text x="98.1" y="164.8" transform="rotate(-90 98.1 164.8)">15</text>
<text x="103.1" y="164.8" transform="rotate(-90 103.1 164.8)">10</text>
<text x="105.7" y="164.8" transform="rotate(-90 105.7 164.8)">12</text>
<text x="110.8" y="164.4" transform="rotate(-90 110.8 164.4)">7</text>
<text x="113.3" y="164.4" transform="rotate(-90 113.3 164.4)">9</text>
<text x="118.4" y="164.4" transform="rotate(-90 118.4 164.4)">4</text>
<text x="120.9" y="164.4" transform="rotate(-90 120.9 164.4)">6</text>
</g>
</svg>
